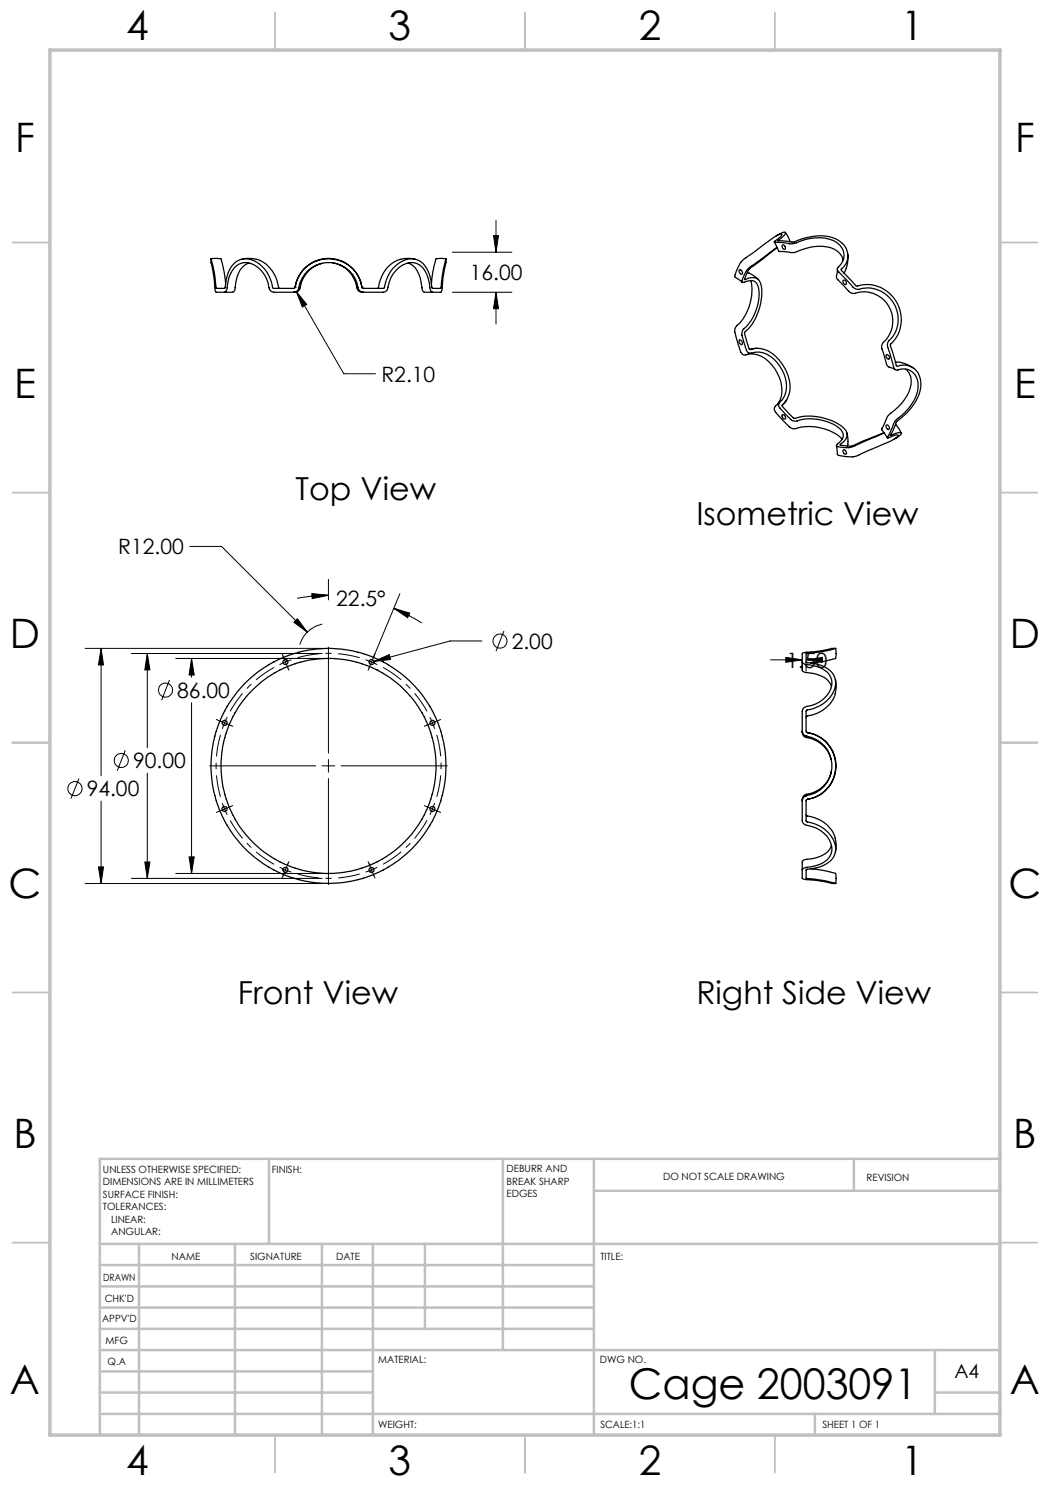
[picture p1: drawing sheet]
<svg xmlns="http://www.w3.org/2000/svg" width="210mm" height="297mm" viewBox="0 0 210 297" stroke-linecap="round" stroke-linejoin="round" font-family="sans-serif">
<g fill="none" stroke="#000" stroke-width=".2">
<path d="M59.3 58.3l2 2.6-.8 .5zM59.3 58.3l9.5 16.5h6.3M90.5 50.4h11.9M90.5 58.5h11.9M98.7 47.1h1l-.5 3.3zM99.2 58.5l.5 3.2h-1zM99.2 44.1v6.3M99.2 58.5v6.3M38 109.3h6.3l17.2 17.1M62.4 118.7l3.3 .4-3.3 .6zM65.7 119.1a31.6 31.6 0 0 0-6.3 .6M65.7 115.9v4.1"/>
<path d="M80 118.7l-5.2 12.5M17 129.7h47.4M20.2 129.7l.5 3.3h-1zM20.2 129.7v25.4M26.3 130.7h38.1M29.5 130.7l.5 3.3h-1zM29.5 130.7v18.8M33.9 136l-1.6 4M35.1 131.7h29.3M38.3 131.7l.5 3.3h-1zM38.3 131.7v3.8M56.4 130.8l.7 1.6"/>
<path d="M57.1 132.4l-1.2 .5M57.1 132.4l.7 1.7M58.3 131.9l-1.2 .5M58.8 124.5l.7-.7 2 2.6zM64.5 124.8a6 6 0 0 0-4.5 4.1M65.7 129.4v21.2M73.1 131.9l1.2 .5M74.3 132.4l1.2 .5M74.3 132.4l-.7 1.7M74.8 131.2l-.5 1.2M74.8 132.3l3.1-1.4 .2 1zM75 130.8l-.2 .4"/>
<path d="M78.8 121.7l3.2 .9-.5 .9zM78.8 121.7l2.8 1.3 2.7 1.6M96.4 128.2h-6.4l-15.2 4.1M100.8 126.2l-1.6 4M154.1 132h6.3M157.2 131.5l3.2 .5-3.2 .5zM160.4 132.4v1.8M161.2 132h.1M161.2 132.4v1.8M161.2 132l3.3-.5v1zM15.8 155.7l-1.6 4M25 150.1l-1.5 4"/>
<path d="M29.5 154.6v21.1M38.3 140.5v34.2M41.9 153.2h21.2M43.3 143.9l1.6 .7M44.9 144.6l-.5 1.2M44.9 144.6l1.7 .7M45.4 143.4l-.5 1.2M64.4 153.2h2.6M65.7 151.9v2.5M65.7 155.7v21.2M68.2 153.2h21.3M86 143.4l.5 1.2"/>
<path d="M86.5 144.6l.4 1.2M86.5 144.6l-1.7 .7M88.1 143.9l-1.6 .7M17 176.7h47.4M19.7 173.4h1l-.5 3.3zM20.2 160.2v16.5M26.3 175.7h38.1M29 172.4h1l-.5 3.3zM35.1 174.7h29.3M37.8 171.4h1l-.5 3.3zM44.4 160.6l.5 1.2M44.9 161.8l.5 1.1"/>
<path d="M44.9 161.8l-1.6 .7M46.6 161.1l-1.7 .7M55.9 173.5l1.2 .5M57.1 174l1.2 .4M57.1 174l-.7 1.6M57.8 172.3l-.7 1.7M73.6 172.3l.7 1.7M74.3 174l-1.2 .4M74.3 174l.7 1.6M75.5 173.5l-1.2 .5M84.8 161.1l1.7 .7M86.5 161.8l-.5 1.1"/>
<path d="M86.5 161.8l1.6 .7M86.9 160.6l-.4 1.2"/>
<circle cx="33.1" cy="138" r="1.4"/>
<circle cx="100" cy="128.2" r="1.42"/>
<circle cx="15" cy="157.7" r="1.41"/>
<circle cx="24.3" cy="152.1" r="1.41"/>
</g>
<path d="M54.8 133.5a22.5 22.5 0 0 0-8.8 8.8M71.9 131.5a22.5 22.5 0 0 0-12.4 0M44.1 147a22.5 22.5 0 0 0 0 12.4M85.4 142.3a22.5 22.5 0 0 0-8.8-8.8M87.3 159.4a22.5 22.5 0 0 0 0-12.4M46 164.1a22.5 22.5 0 0 0 8.8 8.8M59.5 174.8a22.5 22.5 0 0 0 12.4 0M76.6 172.9a22.5 22.5 0 0 0 8.8-8.8" fill="none" stroke="#000" stroke-width=".2" stroke-dasharray="15.2 1.3 1.3 1.3" stroke-dashoffset="10.8" stroke-linecap="butt"/>
<g fill="none" stroke="#c0c0c0" stroke-width=".35">
<path d="M55 2.5v7.5M105 2.5v7.5M155 2.5v7.5M2.5 48.5h7.5M200 48.5h7.5M2.5 98.5h7.5M200 98.5h7.5M2.5 148.5h7.5M200 148.5h7.5M2.5 198.5h7.5M200 198.5h7.5M2.5 248.5h7.5"/>
<path d="M200 248.5h7.5M55 287v7.5M105 287v7.5M155 287v7.5"/>
</g>
<g fill="none" stroke="#c0c0c0" stroke-width=".5">
<path d="M53.8 231.8v17M100.6 231.8v38.2M118.8 231.8v55.2M118.8 238.2h81.2M170.8 231.8v6.4M200 231.8h-180v55.2M20 248.8h180M20 257.3h98.8M20 253h98.8M27.8 248.8v38.2M47 248.8v38.2M64.4 248.8v38.2"/>
<path d="M74.6 248.8v38.2M85 248.8v17M20 265.8h98.8M20 261.5h98.8M20 278.5h54.6M20 274.3h54.6M20 270h180M187 278.5h13M187 270v12.8M20 282.8h180M163 282.8v4.2"/>
</g>
<path d="M10 10h190v277h-190z" fill="none" stroke="#c0c0c0" stroke-width=".7"/>
<path d="M19.7 173.4h1l-.5 3.3zM20.2 129.7l.5 3.3h-1zM37.8 171.4h1l-.5 3.3zM38.3 131.7l.5 3.3h-1zM29 172.4h1l-.5 3.3zM29.5 130.7l.5 3.3h-1zM59.5 123.8l-.7 .7 2.7 1.9zM74.8 132.3l3.3-.4-.2-1zM78.8 121.7l3.2 .9-.5 .9zM62.4 118.7l3.3 .4-3.3 .6zM98.7 47.1h1l-.5 3.3zM99.2 58.5l.5 3.2h-1zM59.3 58.3l1.2 3.1 .8-.5zM157.2 131.5l3.2 .5-3.2 .5zM161.2 132l3.3-.5v1z" fill="#000"/>
<g fill="none" stroke="#000" stroke-width=".25">
<path d="M42.2 51.7h2M42.2 51.7a29.6 29.6 0 0 1 1.1 6l1.7-.1a8.3 8.3 0 0 1 1.8-4.9 3.7 3.7 0 0 1 5.1 .1 8 8 0 0 1 2.7 4.8l4.2 .1 .2-.3M42.2 51.7v.8a22.3 22.3 0 0 1 .8 5.4v.2a.95 .95 0 0 0 1.2 .4h.7M44.2 51.8l.6 2.5 .3 2.4M44.9 58.5a1.18 1.18 0 0 0 .6-1.5 5.3 5.3 0 0 1 2.6-4.3 4.5 4.5 0 0 1 5.2 3l.3 .9a1.75 1.75 0 0 0 .8 1.7l4.3 .2M48.4 51.8a5.8 5.8 0 0 1 7 4.4l.3 1.3 .3 .2M49.8 52.6a3.6 3.6 0 0 0-2.4 2.9l-.4 2a.94 .94 0 0 1-1.3 1h-.8M59 57.4a6.8 6.8 0 0 1 6.7-5.7 6.8 6.8 0 0 1 6.7 5.7M59 57.4h.1M59.1 58.4h-.2M59.8 57.5l-.1 .2M59.8 57.5a6 6 0 0 1 6.1-5 6 6 0 0 1 5.8 5.4l.5 .4 .5 .2"/>
<path d="M59.8 57.5a1.03 1.03 0 0 1-1.1 1M64.5 52.7a6 6 0 0 0-4.6 5.2 1.2 1.2 0 0 1-1.1 .6h-.1M66.6 52.6a6.1 6.1 0 0 1 4.9 5.4 1.33 1.33 0 0 0 1.2 .5M71.6 57.5l.1 .2M72.4 58.4h.1M72.4 57.4h.1M72.5 57.6h.1M72.7 58.5h3a1.72 1.72 0 0 0 1.8-.6 6 6 0 0 1 4.5-5.4 3.3 3.3 0 0 1 3.4 2.4l.5 1.7a1.85 1.85 0 0 0 .6 1.8v.1M81.6 52.6a3.7 3.7 0 0 1 2.5 3.1l.3 1.8a.81 .81 0 0 0 .3 .8 .81 .81 0 0 0 .8 .2h1M83 51.8a5.7 5.7 0 0 0-6.9 4.2l-.4 1.5-.2 .2M87.2 51.7h2M87.2 51.8l-.6 2.6-.3 2.3"/>
<path d="M89.2 51.7l-.5 2.3-.5 3.5v.2l-1.8-.1a8 8 0 0 0-2.1-5.1 3.9 3.9 0 0 0-5.1 .6 7.8 7.8 0 0 0-2.4 4.5l-4.3 .1-.1-.3M89.2 51.7l-.6 3.9-.3 2.6a.46 .46 0 0 1-.7 .3h-1.1M147.8 54a.48 .48 0 0 1 .6 .3 .48 .48 0 0 1-.1 .6 .64 .64 0 0 1-.5-.9zM148.4 56.5l-1.4-1a4 4 0 0 1 .8-2.4 4.6 4.6 0 0 1 2.2-2.1l1.5-1.1a17.4 17.4 0 0 1 4.7-3.1h.2a3.2 3.2 0 0 1-1.6 1.6l1.7 .1a4.2 4.2 0 0 0 3.7-.3 8.3 8.3 0 0 1 7.2 .3 3.1 3.1 0 0 1 .1 5.1v.5l.2 .3 2.6 2.6a1.53 1.53 0 0 0 2 .7 6.2 6.2 0 0 1 6.7 3.4 6.2 6.2 0 0 1-1.4 7.3l-.1 1 1.1 3.5a.88 .88 0 0 0 .4 1 .88 .88 0 0 0 1 0 3 3 0 0 1 3.6 3.6 9.8 9.8 0 0 1-4.3 6.4l-.6 .9-1.2 2.8 .9-.4a1.11 1.11 0 0 1 1.2-.1l-.2 .4-1.5 .8-5.2 2.3a5.8 5.8 0 0 1-4.9 .5l-.3-.2-.2-1.8M149.5 54.5l.3 .1M149.8 54.6l1.9 1.3M150.1 56.1a9.7 9.7 0 0 1-2.9 9.3 1.51 1.51 0 0 0-.1 1.5l.3 1a6.7 6.7 0 0 0 1.2 3l.3 .1a4.9 4.9 0 0 1 5.5 2 7.1 7.1 0 0 1 1.6 7l-.6 1a1.06 1.06 0 0 0 0 1.8l.7 .8a7.4 7.4 0 0 0 2.5 2.2 10.7 10.7 0 0 1 8.8 1.1l1.1 .9M154.9 48.4l.8 1.8 1.6 .2a3.9 3.9 0 0 0 3.1-.5 7.6 7.6 0 0 1 7.1 .4 2.71 2.71 0 0 1 1.1 1.8M155.3 47.2l.5-.4a1.17 1.17 0 0 1 1.3-.3 3.3 3.3 0 0 1-1.5 1.7l1.8 .1a2.24 2.24 0 0 0 2.1-.2 9.6 9.6 0 0 1 8.1-.1 3.5 3.5 0 0 1 .6 6l3.1 3.2a7 7 0 0 1 8 3.2 7 7 0 0 1-1.2 8.5l1.3 4.3a3.6 3.6 0 0 1 4.8 3.7 10.2 10.2 0 0 1-4.7 7.3l-.2 .1-1.3 2.8h.2a2.65 2.65 0 0 1 2.1-.5l-.3 .5-1.2 .8M155.4 49.5l-4.3 3.1a4.8 4.8 0 0 0-2.7 3.9l.4-.1a2.17 2.17 0 0 1 2.5 .2 6.8 6.8 0 0 1-.3 5.9 8 8 0 0 1-2.4 3.4l-.2 .3a6.1 6.1 0 0 0 .6 3.1l.2 .4a.93 .93 0 0 0 1.1 .9 5 5 0 0 1 5.6 2.5 5.8 5.8 0 0 1 .4 7 .97 .97 0 0 0-.6 .9 .97 .97 0 0 0 .5 .9l1.4 1.5a1.92 1.92 0 0 0 2.7 .5 9.5 9.5 0 0 1 7.9 2.1 1.67 1.67 0 0 1-.4 2.5l-.5 .5v.2l1.4 .3a3.8 3.8 0 0 0 2.3-.4l5.8-2.5M155.4 49.5l-4 3.2a4.1 4.1 0 0 0-1.7 1.3l-.8 1.8 .1 .1a2.79 2.79 0 0 1 2.5-.2 4.2 4.2 0 0 1 .8 3.7 10.7 10.7 0 0 1-3.4 7.1l.5 2.1 .6 1.3a4.8 4.8 0 0 1 5.2 1.4 8.1 8.1 0 0 1 2.6 7.7 4.1 4.1 0 0 1-1.4 2l.3 .6 2.2 2.1a10.8 10.8 0 0 1 10.1 2.2 1.73 1.73 0 0 1-.5 2.6l-.5 .5a5.9 5.9 0 0 0 2.6 .1l6.2-2.6M156.5 49a.51 .51 0 0 1 .5 .3 .51 .51 0 0 1-.1 .6 .61 .61 0 0 1-.4-.9z"/>
<path d="M157.1 46.5l.9 1.8M158 48.3v.1M167.5 53.8v.5a1.54 1.54 0 0 0 .6 2.2l.6 .5a3.3 3.3 0 0 0 2 1.7 5.9 5.9 0 0 1 7.1 2.6 5.9 5.9 0 0 1-1.3 7.5 2.9 2.9 0 0 0 .3 2.1l.5 2 .5 .5M168.6 56.1a.45 .45 0 0 1 .6 .2 .45 .45 0 0 1-.1 .6l-.4-.4zM169.5 50.8l.1 .3a6.1 6.1 0 0 1-.8 3.5M147.9 68a.54 .54 0 0 1 .5 .3 .54 .54 0 0 1-.1 .6 .63 .63 0 0 1-.4-.9zM150.1 70.7l-.5 .1M151.4 69.7l-1.5 .2M157.3 80l-.9 1.1M177.2 71a.47 .47 0 0 1 .6 .2 .47 .47 0 0 1-.1 .6 .69 .69 0 0 1-.5-.8zM177.8 73.4l1.3 .5M179.1 72.5a5.6 5.6 0 0 1 3.6 1.1"/>
<path d="M181.2 73.8a3.7 3.7 0 0 1 .6 4.7 14.3 14.3 0 0 1-4.2 4.7l-1.2 2.7M155.8 80.6l-.3 .4M156.5 83a.48 .48 0 0 1 .5 .2 .48 .48 0 0 1-.1 .6 .62 .62 0 0 1-.4-.8zM168.7 90a.54 .54 0 0 1 .5 .3 .54 .54 0 0 1-.1 .6 .64 .64 0 0 1-.4-.9zM169.4 86.6l.2 1.1-.1 1.5M176.3 85.9l1.2 1.7M177.3 85a.5 .5 0 0 1 .5 .3 .5 .5 0 0 1-.1 .6 .68 .68 0 0 1-.4-.9zM179.1 84.9l1.2 1.7M160.4 132.4l.1 .2a1.67 1.67 0 0 0 1.4 .4 5.9 5.9 0 0 1 4 1.9 3.6 3.6 0 0 1-1.2 4.9 6.9 6.9 0 0 1-3.7 1.6l-.5 .4-.1 .4v4M160.4 132.4v.6a1.61 1.61 0 0 0 .3 1.4l1.2 .2a5.7 5.7 0 0 1 4 2l.4 .7M167.1 135.9a6.8 6.8 0 0 1-.2 3.3 7.3 7.3 0 0 1-5.6 4.1l-.1 .1M167.1 131.7l-2.5 .6-2.4 .3"/>
<path d="M167.1 129.7v2M167.1 129.7a29.6 29.6 0 0 1-5.9 1l.1 1.8a8.3 8.3 0 0 1 4.9 1.8 3.7 3.7 0 0 1-.1 5.1 8 8 0 0 1-4.8 2.7l-.1 4.2 .3 .2M167.1 129.7h-.7a22.3 22.3 0 0 1-5.4 .8h-.2a.95 .95 0 0 0-.4 1.2v.7M160.4 146.2a1.11 1.11 0 0 0 1 1M160.4 146.2v.1a1.33 1.33 0 0 0 1.5 1.3 5.8 5.8 0 0 1 4.3 4.3M160.5 146.4v.2M160.5 159.8v.1M161.1 147.2h.3M161.3 159.9v.1M161.4 159.1l-.2 .1M161.4 147.2a6.1 6.1 0 0 1 5 6.2 6.1 6.1 0 0 1-5.4 5.8 .98 .98 0 0 0-.6 1M161.5 146.5a6.8 6.8 0 0 1 5.7 6.7 6.8 6.8 0 0 1-5.7 6.7"/>
<path d="M161.5 146.5a6.8 6.8 0 0 1 5.6 6.7 6.8 6.8 0 0 1-5.6 6.7M161.5 159.9l-.3 .2 .1 4.2a6.7 6.7 0 0 1 5.8 5.1 3.6 3.6 0 0 1-2.5 3.7l-1.3 .5-2 .3-.1 1.7 3.7 .5 2.2 .6M161.5 159.9h.1M161.5 146.5h.1M166.3 154.1a6.1 6.1 0 0 1-5.4 4.9 1.33 1.33 0 0 0-.5 1.2M160.4 174l.1 1.8 2.8 .3 3.1 .6M160.4 160.2v3a1.72 1.72 0 0 0 .6 1.8 6 6 0 0 1 5.4 4.5 3.3 3.3 0 0 1-2.4 3.4l-1.7 .5-1.3 .1-.5 .3-.1 .2M161.2 162.9l.1 .2a6.4 6.4 0 0 1 5.8 4.9l.1 1.4-.1 1.1M162.2 173.8l2.3 .3 2.6 .6M166.3 169.1a3.7 3.7 0 0 1-3.1 2.5l-1.8 .3a.81 .81 0 0 0-.9 .2 .81 .81 0 0 0-.1 .9v1M166.4 176.7h.7M167.1 174.7v2"/>
<circle cx="57.1" cy="132.4" r=".49"/>
<circle cx="74.3" cy="132.4" r=".51"/>
<circle cx="44.9" cy="144.6" r=".51"/>
<circle cx="65.7" cy="153.2" r="21.5"/>
<circle cx="65.7" cy="153.2" r="23.5"/>
<circle cx="86.5" cy="144.6" r=".49"/>
<circle cx="44.9" cy="161.8" r=".5"/>
<circle cx="57.1" cy="174" r=".51"/>
<circle cx="74.3" cy="174" r=".5"/>
<circle cx="86.5" cy="161.8" r=".51"/>
</g>
<text font-size="8.5" x="125.8" y="279.7">Cage 2003091</text>
<g font-size="8.1">
<text x="25.2" y="8">4</text>
<text x="77.7" y="8">3</text>
<text x="127.7" y="8">2</text>
<text x="180.2" y="8">1</text>
<text x="3" y="30.4">F</text>
<text x="203" y="30.4">F</text>
<text x="2.8" y="79.6">E</text>
<text x="202.8" y="79.6">E</text>
<text x="2" y="129.6">D</text>
<text x="202" y="129.6">D</text>
<text x="1.7" y="179.6">C</text>
<text x="201.7" y="179.6">C</text>
<text x="2.7" y="229.6">B</text>
<text x="202.7" y="229.6">B</text>
<text x="2" y="278.9">A</text>
<text x="202" y="278.9">A</text>
<text x="25.2" y="295">4</text>
<text x="77.7" y="295">3</text>
<text x="127.7" y="295">2</text>
<text x="180.2" y="295">1</text>
</g>
<g font-size="6.3">
<text x="59.1" y="100">Top View</text>
<text x="139.3" y="104.9">Isometric View</text>
<text x="47.6" y="200.8">Front View</text>
<text x="139.3" y="200.8">Right Side View</text>
</g>
<g font-size="4.2">
<text x="93.9" y="56">16.00</text>
<text x="76.3" y="76.3">R2.10</text>
<text x="23.7" y="110.9">R12.00</text>
<text x="67.2" y="121.3">22.5°</text>
<text x="102.3" y="129.8">2.00</text>
<text x="157.3" y="133.5">1.50</text>
<text x="35.5" y="139.6">86.00</text>
<text x="26.6" y="153.6">90.00</text>
<text x="17.3" y="159.3">94.00</text>
</g>
<text font-size="3.9" x="190.9" y="275.5">A4</text>
<g font-size="2">
<text x="20.6" y="234.6">UNLESS OTHERWISE SPECIFIED:</text>
<text x="20.6" y="237.1">DIMENSIONS ARE IN MILLIMETERS</text>
<text x="20.6" y="239.6">SURFACE FINISH:</text>
<text x="54.4" y="234.6">FINISH:</text>
<text x="101.3" y="234.5">DEBURR AND</text>
<text x="101.3" y="237">BREAK SHARP</text>
<text x="101.3" y="239.5">EDGES</text>
<text x="132.6" y="236">DO NOT SCALE DRAWING</text>
<text x="173.3" y="236.2">REVISION</text>
<text x="20.6" y="242.1">TOLERANCES:</text>
<text x="22.2" y="244.6">LINEAR:</text>
<text x="22.2" y="247.1">ANGULAR:</text>
<text x="34.3" y="252">NAME</text>
<text x="50" y="251.9">SIGNATURE</text>
<text x="67.2" y="251.9">DATE</text>
<text x="120.1" y="251.9">TITLE:</text>
<text x="20.6" y="256.1">DRAWN</text>
<text x="20.9" y="260.3">CHK'D</text>
<text x="20.4" y="264.4">APPV'D</text>
<text x="21.1" y="268.8">MFG</text>
<text x="21.5" y="273">Q.A</text>
<text x="75.6" y="272.5">MATERIAL:</text>
<text x="120" y="272.5">DWG NO.</text>
<text x="75.6" y="285.5">WEIGHT:</text>
<text x="120.1" y="285.6">SCALE:1:1</text>
<text x="164.5" y="285.6">SHEET 1 OF 1</text>
</g>
</svg>
